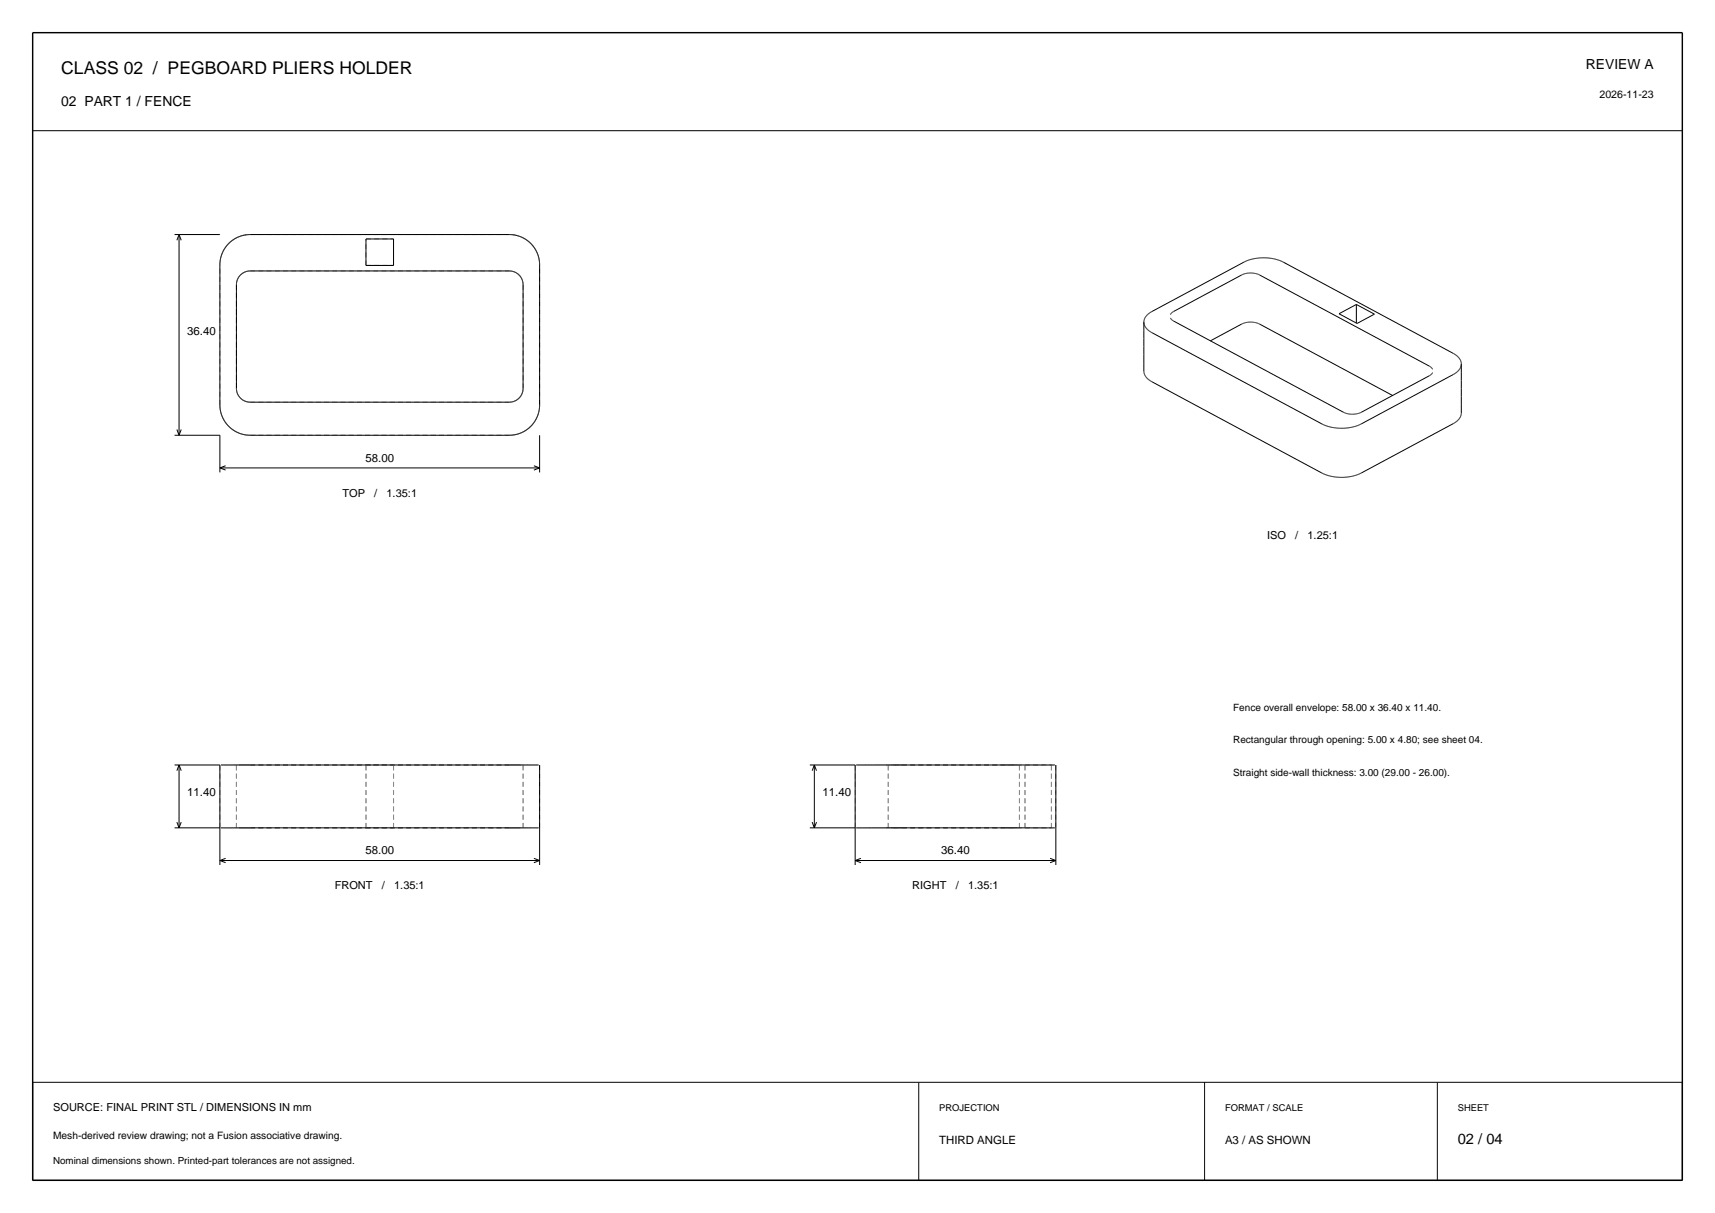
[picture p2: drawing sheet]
<svg xmlns="http://www.w3.org/2000/svg" width="420mm" height="297mm" viewBox="0 0 420 297" stroke-linecap="round" stroke-linejoin="round" font-family="sans-serif">
<path d="M8 8h404v281h-404z" fill="none" stroke="#000" stroke-width=".35"/>
<path d="M8 32h404" fill="none" stroke="#000" stroke-width=".25"/>
<g fill="none" stroke="#000" stroke-width=".24">
<path d="M42.7 57.4h11.2M43.8 57.4v49.2M43.8 57.4l.6 1.4M43.8 57.4l-.5 1.4M59.6 57.6l-2 .8-1.8 1.4-1.3 1.9-.6 2.1v35.6l.1 1.4 .5 1.4 .7 1.2 .9 1.1 1.1 .9 1.3 .6 1.4 .4 1.4 .2h63.6l2.2-.4 2.1-1.1 1.1-1.1 .9-1.3 .6-1.4 .3-1.6v-35.2l-.5-2.4-1.2-2-1.7-1.5-2.3-1M59.7 57.6h-.1M89.6 58.5h6.8v6.5h-6.8zM125.9 57.5l-64.6-.1-1.7 .2M125.9 57.5l.5 .1M125.9 57.5h.1M126.3 57.6h.1M58 68.8l-.1 .9v25.5l.3 1.3"/>
<path d="M58 68.7v.1M58.2 68.3l-.2 .4M58.2 68.2v.1M58.7 67.5l-.5 .7M58.7 67.5h.1M60.4 66.5l-.9 .4-.8 .6M60.5 66.4h65M60.5 66.4l-.1 .1M125.5 66.4l.1 .1M125.6 66.5l.9 .4 .8 .6M127.3 67.5h.1M127.3 67.5l.5 .7"/>
<path d="M127.8 68.2v.1M127.8 68.3l.2 .4M128 68.7v.1M128 68.8l.1 .9v25.5l-.3 1.3M280.1 78.9l.5-1.4 1.3-1.1 22.9-12.3 1.4-.5 1.6-.4h3.3l1.7 .4 1.4 .6 41.7 22.4 1.5 1.1 .5 1.4M280.1 78.9l.5 1.3 1.5 1.2 41.7 22.4 1.4 .6 1.7 .3h3.4l2.9-.8 22.9-12.3 1.3-1.2 .5-1.3M280.1 78.9v12.1l.3 1 .8 .9 42.5 22.9 1.4 .6 2 .4 2 .1 2-.3 1.8-.5 23-12.4 1.5-1.2M286.6 77.8v.1M286.6 77h.1M286.6 77.9h.1M286.7 77h-.1M286.7 77.9h.1"/>
<path d="M286.7 76.9v.1M286.7 77.9v.1M286.7 78h.1M286.7 76.9h.1M286.7 78l.1 .1M286.7 76.8v.1M286.8 76.8h-.1M286.8 78.1h.1M286.8 76.8h.1M286.8 78.1l.1 .1M286.8 76.7v.1M286.8 76.7h.1"/>
<path d="M286.9 76.7h-.1M286.9 78.2v.1M286.9 76.6v.1M286.9 78.3h.1M286.9 76.6h.1M287 76.6h-.1M287 78.3l.1 .1M287 76.6h.1M287 76.5v.1M287.1 78.4h.1M287.2 78.4v.1M287.2 76.4l-.2 .1"/>
<path d="M287.2 78.5h.1M287.2 76.4h.1M287.3 76.3l-.1 .1M287.3 78.5v.1M287.3 76.3h.1M287.3 78.6h.1M287.4 76.3h-.1M287.4 78.6h.1M287.4 76.3h.1M287.4 78.6l41.8 22.4M304.1 67.3l-16.7 9M304.1 79.3l-7.7 4.2"/>
<path d="M304.2 67.3h-.1M304.2 79.3h-.1M304.3 67.2l-.1 .1M304.3 67.2h.1M304.4 67.2h-.1M304.4 67.2h.1M304.8 67.1l-.4 .1M304.8 67v.1M305.1 67h-.3M305.1 67h.1M305.4 66.9l-.3 .1M305.4 66.9h.1"/>
<path d="M306.2 66.8l-.8 .1M306.2 78.9l-2 .4M306.3 66.8l.8 .1M306.3 66.8h-.1M306.3 78.9h.4M306.3 78.9h-.1M306.7 78.9h.1M306.8 78.9h.3M307.1 66.9h.1M307.1 78.9h.1M307.2 66.9l.2 .1M307.2 78.9l.5 .1"/>
<path d="M307.4 67h.1M307.5 67h.2M307.7 67h.1M307.7 79v.1M307.7 67l.2 .1M307.7 79.1h.2M307.9 67.1h.1M307.9 79.1h.1M307.9 67.1h.2M307.9 79.1l.2 .1M308.1 67.1v.1M308.1 79.2h.1"/>
<path d="M308.1 67.2h.1M308.1 79.2l.3 .1M308.2 67.2h.1M308.3 67.2l.1 .1M308.4 67.3h.1M308.4 79.3h.1M308.4 67.3l41.7 22.4M308.4 79.3l32.7 17.6M327.9 76.8l4.3-2.3 4.4 2.4-4.3 2.3zM332.2 74.5v4.6M58.2 96.5v.1M58.2 96.6l.2 .2"/>
<path d="M58.4 96.8v.1M58.4 96.9l.3 .4M58.7 97.3h.1M58.7 97.3l.4 .3M59.1 97.6v.1M59.1 97.7l.4 .3M59.5 98h.1M59.5 98l.9 .4 .9 .1h63.4l.9-.1 .9-.4M126.5 98h.1M126.9 97.7l-.4 .3M126.9 97.6v.1M127.3 97.3l-.4 .3"/>
<path d="M127.3 97.3h.1M127.6 96.9l-.3 .4M127.6 96.8v.1M127.8 96.6l-.2 .2M127.8 96.5v.1M350.1 92l-16.9 9M350.1 92h.1M350.1 89.7h.1M350.2 89.7l.1 .1M350.3 91.8l-.2 .2M350.3 89.8h.1M350.3 91.8h.1"/>
<path d="M350.3 89.8l.1 .1M350.4 91.8h-.1M350.4 89.9h.1M350.4 91.8h.1M350.4 91.7v.1M350.5 91.7h-.1M350.5 89.9l.1 .1M350.6 91.6l-.1 .1M350.6 90v.1M350.6 91.6h.1M350.6 90.1l.1 .1M350.6 91.5v.1"/>
<path d="M350.7 91.5h-.1M350.7 90.2h.1M350.7 91.5h.1M350.7 91.4v.1M350.8 91.4h-.1M350.8 90.2v.1M350.8 90.3h.1M350.8 91.3v.1M350.8 90.3v.1M350.8 91.3h.1M350.8 90.4h.1M350.8 91.2v.1"/>
<path d="M357.9 89.1v12.1l-.4 1.2M42.7 106.6h11.2v9.1M43.3 105.2l.5 1.4M44.4 105.2l-.6 1.4M53.9 114.6h78.2M53.9 114.6l1.3 .5M55.2 114l-1.3 .6M130.8 114l1.3 .6M132.1 106.6v9.1M132.1 114.6l-1.3 .5M329.2 101h.1M329.2 101l1.1 .3"/>
<path d="M330.3 101.3v.1M330.3 101.4h.4M330.7 101.4h.1M330.8 101.4h.4M331.3 101.4h-.1M331.7 101.4h-.4M331.7 101.4h.1M332.1 101.4h-.4M332.1 101.3v.1M332.4 101.3h-.3M332.5 101.3h-.1M332.7 101.2l-.2 .1"/>
<path d="M332.7 101.2h.1M332.9 101.2h-.2M332.9 101.2h.1M333 101.1l-.1 .1M333.1 101.1h-.1M333.2 101l-.1 .1M333.2 101h.1M357.5 102.4l-.1 .1M42.7 187.3h11.2v24.5M43.8 187.3v15.4M43.8 187.3l.6 1.4M43.8 187.3l-.5 1.4"/>
<path d="M54.1 187.3h77.8M132.1 187.3v24.5M198.3 187.3h11.1v24.5M199.4 187.3v15.4M199.4 187.3l.6 1.4M199.4 187.3l-.5 1.4M209.7 187.3h48.6M258.6 187.3v24.5M42.7 202.7h11.2M43.3 201.3l.5 1.4M44.4 201.3l-.6 1.4M53.9 210.7h78.2"/>
<path d="M53.9 210.7l1.3 .5M54.1 202.7h77.8M55.2 210.2l-1.3 .5M130.8 210.2l1.3 .5M132.1 210.7l-1.3 .5M198.3 202.7h11.1M198.9 201.3l.5 1.4M200 201.3l-.6 1.4M209.4 210.7h49.2M209.4 210.7l1.4 .5M209.7 202.7h48.6M210.8 210.2l-1.4 .5"/>
<path d="M257.2 210.2l1.4 .5M258.6 210.7l-1.4 .5M8 265h404v24h-404zM225 265v24M295 265v24M352 265v24"/>
</g>
<g fill="none" stroke="#8c8c8c" stroke-width=".24" stroke-dasharray="1.2 .8" stroke-linecap="butt">
<path d="M55.7 60l.1-.1M55.8 59.9v-.1M55.8 59.8l.1-.1M55.9 59.7l.1-.1M56 59.6l.1-.1M56.1 59.5l.1-.1M56.2 59.4l.1-.1M56.3 59.3h.1M56.4 59.3l.1-.1M56.5 59.2l.1-.1M56.6 59.1l.1-.1M56.7 59l.1-.1"/>
<path d="M56.8 58.9l.1-.1M56.9 58.8h.1M57 58.8l.1-.1M57.1 58.7l.1-.1M57.2 58.6h.1M57.3 58.6l.2-.1M57.5 58.5l.1-.1M57.6 58.4h.1M57.7 58.4l.1-.1M57.8 58.3l.1-.1M57.9 58.2h.1M58 58.2l.1-.1"/>
<path d="M58.1 58.1h.2M58.3 58.1l.1-.1M58.4 58h.1M58.5 58l.1-.1M58.6 57.9h.1M58.7 57.9l.2-.1M58.9 57.8h.1M59 57.8h.1M59.1 57.8l.1-.1M59.2 57.7h.2M59.4 57.7h.1M59.7 57.6h.2"/>
<path d="M59.9 57.6l.1-.1M60.2 57.5h.2M60.4 57.5h.1M60.5 57.5h.1M60.6 57.5l.2-.1M60.8 57.4h.1M60.9 57.4h.1M61 57.4h.1M61.1 57.4h.2M61.3 57.4h63.4M89.6 58.5h6.8M124.7 57.4h.2"/>
<path d="M124.9 57.4h.1M125 57.4h.1M125.1 57.4h.1M125.2 57.4l.2 .1M125.4 57.5h.1M125.5 57.5h.1M125.6 57.5h.2M126 57.5l.1 .1M126.1 57.6h.2M126.5 57.7h.1M126.6 57.7h.2M126.8 57.7l.1 .1"/>
<path d="M126.9 57.8h.1M127 57.8h.1M127.1 57.8l.2 .1M127.3 57.9h.1M127.4 57.9l.1 .1M127.5 58h.1M127.6 58l.1 .1M127.7 58.1h.2M127.9 58.1l.1 .1M128 58.2h.1M128.1 58.2l.1 .1M128.2 58.3l.1 .1"/>
<path d="M128.3 58.4h.1M128.4 58.4l.1 .1M128.5 58.5l.2 .1M128.7 58.6h.1M128.8 58.6l.1 .1M128.9 58.7l.1 .1M129 58.8h.1M129.1 58.8l.1 .1M129.2 58.9l.1 .1M129.3 59l.1 .1M129.4 59.1l.1 .1M129.5 59.2l.1 .1"/>
<path d="M129.6 59.3h.1M129.7 59.3l.1 .1M129.8 59.4l.1 .1M129.9 59.5l.1 .1M130 59.6l.1 .1M130.1 59.7l.1 .1M130.2 59.8v.1M130.2 59.9l.1 .1M130.3 60l.1 .1M53.9 64.9v-.2M53.9 64.7v-.1M53.9 64.6v-.1"/>
<path d="M53.9 64.5v-.2M53.9 64.3v-.1M53.9 64.2v-.1M53.9 64.1v-.1M53.9 64v-.2M53.9 63.8v-.1M53.9 63.7l.1-.1M54 63.6v-.2M54 63.4v-.1M54 63.3v-.1M54 63.2l.1-.1M54.1 63.1v-.2"/>
<path d="M54.1 62.9v-.1M54.1 62.8l.1-.1M54.2 62.7v-.1M54.2 62.6l.1-.2M54.3 62.4v-.1M54.3 62.3v-.1M54.3 62.2l.1-.1M54.4 62.1v-.1M54.4 62l.1-.2M54.5 61.8v-.1M54.5 61.7l.1-.1M54.6 61.6l.1-.1"/>
<path d="M54.7 61.5v-.1M54.7 61.4l.1-.1M54.8 61.3v-.2M54.8 61.1l.1-.1M54.9 61l.1-.1M55 60.9v-.1M55 60.8l.1-.1M55.1 60.7l.1-.1M55.2 60.6l.1-.1M55.3 60.5v-.1M55.3 60.4l.1-.1M55.4 60.3l.1-.1"/>
<path d="M55.5 60.2l.1-.1M55.6 60.1l.1-.1M57.9 69.7v-.1M57.9 69.6v-.1M57.9 69.5v-.1M57.9 69.4v-.1M57.9 69.3v-.1M57.9 69.2l.1-.1M58 69.1v-.1M58 69v-.1M58 68.9v-.1M58 68.8v-.1"/>
<path d="M58 68.7h.1M58.1 68.7v-.1M58.1 68.6v-.1M58.1 68.5l.1-.1M58.2 68.4v-.1M58.2 68.3v-.1M58.2 68.2h.1M58.3 68.2v-.1M58.3 68.1l.1-.1M58.4 68v-.1M58.4 67.9l.1-.1M58.5 67.8v-.1"/>
<path d="M58.5 67.7h.1M58.6 67.7v-.1M58.6 67.6h.1M58.7 67.6v-.1M58.7 67.5h.1M58.8 67.5v-.1M58.8 67.4l.1-.1M58.9 67.3l.1-.1M59 67.2h.1M59.1 67.2v-.1M59.1 67.1h.1M59.2 67.1v-.1"/>
<path d="M59.2 67h.1M59.3 67l.1-.1M59.4 66.9h.1M59.5 66.9v-.1M59.5 66.8h.1M59.6 66.8l.1-.1M59.7 66.7h.1M59.8 66.7l.1-.1M59.9 66.6h.1M60 66.6h.1M60.1 66.6v-.1M60.1 66.5h.1"/>
<path d="M60.2 66.5h.1M60.3 66.5h.1M60.4 66.5l.1-.1M60.5 66.4h.1M60.6 66.4h.1M60.7 66.4h.1M60.8 66.4h.1M60.9 66.4h.1M61 66.4v-.1M61 66.3h.1M61.1 66.3h.1M61.2 66.3h.1"/>
<path d="M61.3 66.3h63.4M89.6 65h6.8M89.6 65v-6.5M96.4 65v-6.5M124.7 66.3h.1M124.8 66.3h.1M124.9 66.3h.1M125 66.3v.1M125 66.4h.1M125.1 66.4h.1M125.2 66.4h.1M125.3 66.4h.1"/>
<path d="M125.4 66.4h.1M125.5 66.4l.1 .1M125.6 66.5h.1M125.7 66.5h.1M125.8 66.5h.1M125.9 66.5v.1M125.9 66.6h.1M126 66.6h.1M126.1 66.6l.1 .1M126.2 66.7h.1M126.3 66.7l.1 .1M126.4 66.8h.1"/>
<path d="M126.5 66.8v.1M126.5 66.9h.1M126.6 66.9l.1 .1M126.7 67h.1M126.8 67v.1M126.8 67.1h.1M126.9 67.1v.1M126.9 67.2h.1M127 67.2l.1 .1M127.1 67.3l.1 .1M127.2 67.4v.1M127.2 67.5h.1"/>
<path d="M127.3 67.5v.1M127.3 67.6h.1M127.4 67.6v.1M127.4 67.7h.1M127.5 67.7v.1M127.5 67.8l.1 .1M127.6 67.9v.1M127.6 68l.1 .1M127.7 68.1v.1M127.7 68.2h.1M127.8 68.2v.1M127.8 68.3v.1"/>
<path d="M127.8 68.4l.1 .1M127.9 68.5v.1M127.9 68.6v.1M127.9 68.7h.1M128 68.7v.1M128 68.8v.1M128 68.9v.1M128 69v.1M128 69.1l.1 .1M128.1 69.2v.1M128.1 69.3v.1M128.1 69.4v.1"/>
<path d="M128.1 69.5v.1M128.1 69.6v.1M130.4 60.1l.1 .1M130.5 60.2l.1 .1M130.6 60.3l.1 .1M130.7 60.4v.1M130.7 60.5l.1 .1M130.8 60.6l.1 .1M130.9 60.7l.1 .1M131 60.8v.1M131 60.9l.1 .1M131.1 61l.1 .1"/>
<path d="M131.2 61.1v.2M131.2 61.3l.1 .1M131.3 61.4v.1M131.3 61.5l.1 .1M131.4 61.6l.1 .1M131.5 61.7v.1M131.5 61.8l.1 .2M131.6 62v.1M131.6 62.1l.1 .1M131.7 62.2v.1M131.7 62.3v.1M131.7 62.4l.1 .2"/>
<path d="M131.8 62.6v.1M131.8 62.7l.1 .1M131.9 62.8v.1M131.9 62.9v.2M131.9 63.1l.1 .1M132 63.2v.1M132 63.3v.1M132 63.4v.2M132 63.6l.1 .1M132.1 63.7v.1M132.1 63.8v.2M132.1 64v.1"/>
<path d="M132.1 64.1v.1M132.1 64.2v.1M132.1 64.3v.2M132.1 64.5v.1M132.1 64.6v.1M132.1 64.7v.2M53.9 99.1v-34.2M53.9 99.1v.2M53.9 99.3v.1M53.9 99.4v.1M53.9 99.5v.2M53.9 99.7v.1"/>
<path d="M53.9 99.8v.1M53.9 99.9v.1M57.9 95.1v.1M57.9 95.1v-25.4M57.9 95.2v.1M57.9 95.3v.1M57.9 95.4v.1M57.9 95.5v.1M57.9 95.6l.1 .1M58 95.7v.1M58 95.8v.1M58 95.9v.1"/>
<path d="M58 96v.1M58 96.1h.1M58.1 96.1v.1M58.1 96.2v.1M58.1 96.3v.1M58.1 96.4h.1M58.2 96.4v.1M58.2 96.5v.1M58.2 96.6h.1M58.3 96.6v.1M58.3 96.7l.1 .1M58.4 96.8v.1"/>
<path d="M58.4 96.9l.1 .1M58.5 97v.1M58.5 97.1h.1M58.6 97.1v.1M58.6 97.2h.1M58.7 97.2v.1M58.7 97.3l.1 .1M58.8 97.4l.1 .1M58.9 97.5l.1 .1M59 97.6h.1M59.1 97.6v.1M59.1 97.7h.1"/>
<path d="M59.2 97.7v.1M59.2 97.8h.1M59.3 97.8v.1M59.3 97.9h.1M59.4 97.9l.1 .1M59.5 98h.1M59.6 98l.1 .1M59.7 98.1h.1M59.8 98.1v.1M59.8 98.2h.1M59.9 98.2h.1M60 98.2h.1"/>
<path d="M60.1 98.2v.1M60.1 98.3h.1M60.2 98.3h.1M60.3 98.3l.1 .1M60.4 98.4h.1M60.5 98.4h.1M60.6 98.4h.1M60.7 98.4h.1M60.8 98.4h.1M60.9 98.4v.1M60.9 98.5h.1M61 98.5h.1"/>
<path d="M61.1 98.5h.1M61.2 98.5h.1M61.3 98.5h63.4M124.7 98.5h.1M124.8 98.5h.1M124.9 98.5h.1M125 98.5h.1M125.1 98.5v-.1M125.1 98.4h.1M125.2 98.4h.1M125.3 98.4h.1M125.4 98.4h.1"/>
<path d="M125.5 98.4h.1M125.6 98.4l.1-.1M125.7 98.3h.1M125.8 98.3h.1M125.9 98.3v-.1M125.9 98.2h.1M126 98.2h.1M126.1 98.2h.1M126.2 98.2v-.1M126.2 98.1h.1M126.3 98.1l.1-.1M126.4 98h.1"/>
<path d="M126.5 98l.1-.1M126.6 97.9h.1M126.7 97.9v-.1M126.7 97.8h.1M126.8 97.8v-.1M126.8 97.7h.1M126.9 97.7v-.1M126.9 97.6h.1M127 97.6l.1-.1M127.1 97.5l.1-.1M127.2 97.4l.1-.1M127.3 97.3v-.1"/>
<path d="M127.3 97.2h.1M127.4 97.2v-.1M127.4 97.1h.1M127.5 97.1v-.1M127.5 97l.1-.1M127.6 96.9v-.1M127.6 96.8l.1-.1M127.7 96.7v-.1M127.7 96.6h.1M127.8 96.6v-.1M127.8 96.5v-.1M127.8 96.4h.1"/>
<path d="M127.9 96.4v-.1M127.9 96.3v-.1M127.9 96.2v-.1M127.9 96.1h.1M128 96.1v-.1M128 96v-.1M128 95.9v-.1M128 95.8v-.1M128 95.7l.1-.1M128.1 95.6v-.1M128.1 95.5v-.1M128.1 95.4v-.1"/>
<path d="M128.1 95.3v-.1M128.1 95.2v-.1M128.1 95.1v-25.4M132.1 99.9v-.1M132.1 99.8v-.1M132.1 99.7v-.2M132.1 99.5v-.1M132.1 99.4v-.1M132.1 99.3v-.2M132.1 99.1v-34.2M53.9 100v.2M53.9 100.2v.1"/>
<path d="M53.9 100.3l.1 .1M54 100.4v.2M54 100.6v.1M54 100.7v.1M54 100.8l.1 .1M54.1 100.9v.2M54.1 101.1v.1M54.1 101.2l.1 .1M54.2 101.3v.1M54.2 101.4l.1 .2M54.3 101.6v.1M54.3 101.7v.1"/>
<path d="M54.3 101.8l.1 .1M54.4 101.9v.1M54.4 102l.1 .2M54.5 102.2v.1M54.5 102.3l.1 .1M54.6 102.4l.1 .1M54.7 102.5v.1M54.7 102.6l.1 .1M54.8 102.7v.2M54.8 102.9l.1 .1M54.9 103l.1 .1M55 103.1v.1"/>
<path d="M55 103.2l.1 .1M55.1 103.3l.1 .1M55.2 103.4l.1 .1M55.3 103.5v.1M55.3 103.6l.1 .1M55.4 103.7l.1 .1M55.5 103.8l.1 .1M55.6 103.9l.1 .1M55.7 104l.1 .1M55.8 104.1v.1M55.8 104.2l.1 .1M55.9 104.3l.1 .1"/>
<path d="M56 104.4l.1 .1M56.1 104.5l.1 .1M56.2 104.6l.1 .1M56.3 104.7h.1M56.4 104.7l.1 .1M56.5 104.8l.1 .1M56.6 104.9l.1 .1M56.7 105l.1 .1M56.8 105.1l.1 .1M56.9 105.2h.1M57 105.2l.1 .1M57.1 105.3l.1 .1"/>
<path d="M57.2 105.4h.1M57.3 105.4l.2 .1M57.5 105.5l.1 .1M57.6 105.6h.1M57.7 105.6l.1 .1M57.8 105.7l.1 .1M57.9 105.8h.1M58 105.8l.1 .1M58.1 105.9h.2M58.3 105.9l.1 .1M58.4 106h.1M58.5 106l.1 .1"/>
<path d="M58.6 106.1h.1M58.7 106.1l.2 .1M58.9 106.2h.1M59 106.2h.1M59.1 106.2l.1 .1M59.2 106.3h.2M59.4 106.3h.1M59.5 106.3l.1 .1M59.6 106.4h.1M59.7 106.4h.2M59.9 106.4l.1 .1M60 106.5h.1"/>
<path d="M60.1 106.5h.1M60.2 106.5h.2M60.4 106.5h.1M60.5 106.5h.1M60.6 106.5l.2 .1M60.8 106.6h.1M60.9 106.6h.1M61 106.6h.1M61.1 106.6h.2M61.3 106.6h63.4M124.7 106.6h.2M124.9 106.6h.1"/>
<path d="M125 106.6h.1M125.1 106.6h.1M125.2 106.6l.2-.1M125.4 106.5h.1M125.5 106.5h.1M125.6 106.5h.2M125.8 106.5h.1M125.9 106.5h.1M126 106.5l.1-.1M126.1 106.4h.2M126.3 106.4h.1M126.4 106.4l.1-.1"/>
<path d="M126.5 106.3h.1M126.6 106.3h.2M126.8 106.3l.1-.1M126.9 106.2h.1M127 106.2h.1M127.1 106.2l.2-.1M127.3 106.1h.1M127.4 106.1l.1-.1M127.5 106h.1M127.6 106l.1-.1M127.7 105.9h.2M127.9 105.9l.1-.1"/>
<path d="M128 105.8h.1M128.1 105.8l.1-.1M128.2 105.7l.1-.1M128.3 105.6h.1M128.4 105.6l.1-.1M128.5 105.5l.2-.1M128.7 105.4h.1M128.8 105.4l.1-.1M128.9 105.3l.1-.1M129 105.2h.1M129.1 105.2l.1-.1M129.2 105.1l.1-.1"/>
<path d="M129.3 105l.1-.1M129.4 104.9l.1-.1M129.5 104.8l.1-.1M129.6 104.7h.1M129.7 104.7l.1-.1M129.8 104.6l.1-.1M129.9 104.5l.1-.1M130 104.4l.1-.1M130.1 104.3l.1-.1M130.2 104.2v-.1M130.2 104.1l.1-.1M130.3 104l.1-.1"/>
<path d="M130.4 103.9l.1-.1M130.5 103.8l.1-.1M130.6 103.7l.1-.1M130.7 103.6v-.1M130.7 103.5l.1-.1M130.8 103.4l.1-.1M130.9 103.3l.1-.1M131 103.2v-.1M131 103.1l.1-.1M131.1 103l.1-.1M131.2 102.9v-.2M131.2 102.7l.1-.1"/>
<path d="M131.3 102.6v-.1M131.3 102.5l.1-.1M131.4 102.4l.1-.1M131.5 102.3v-.1M131.5 102.2l.1-.2M131.6 102v-.1M131.6 101.9l.1-.1M131.7 101.8v-.1M131.7 101.7v-.1M131.7 101.6l.1-.2M131.8 101.4v-.1M131.8 101.3l.1-.1"/>
<path d="M131.9 101.2v-.1M131.9 101.1v-.2M131.9 100.9l.1-.1M132 100.8v-.1M132 100.7v-.1M132 100.6v-.2M132 100.4l.1-.1M132.1 100.3v-.1M132.1 100.2v-.2M132.1 100v-.1M54.1 187.3h.1M54.2 187.3h.1"/>
<path d="M54.3 187.3h.1M54.4 187.3h.1M54.5 187.3h.1M54.6 187.3h.1M54.7 187.3h.1M54.8 187.3h.1M54.9 187.3h.1M55 187.3h.1M55.1 187.3h.1M55.2 187.3h.1M55.3 187.3h.1M55.4 187.3h.1"/>
<path d="M55.5 187.3h.1M55.6 187.3h.1M55.7 187.3h.1M55.8 187.3h.1M55.9 187.3h.1M56 187.3h.1M56.1 187.3h.1M56.2 187.3h.1M56.3 187.3h.1M56.4 187.3h.1M56.5 187.3h.1M56.6 187.3h.1"/>
<path d="M56.7 187.3h.1M56.8 187.3h.1M56.9 187.3h.1M57 187.3h.1M57.1 187.3h.1M57.2 187.3h.1M57.3 187.3h.2M57.5 187.3h.1M57.6 187.3h.1M57.7 187.3h.1M57.8 187.3h.1M57.9 187.3h.1"/>
<path d="M58 187.3h.1M58.1 187.3h.2M58.3 187.3h.1M58.4 187.3h.1M58.5 187.3h.1M58.6 187.3h.1M58.7 187.3h.1M58.7 187.3h.2M58.8 187.3h.1M58.9 187.3h.1M59 187.3h.1M59.1 187.3h.1"/>
<path d="M59.2 187.3h.2M59.2 187.3h.1M59.3 187.3h.1M59.4 187.3h.1M59.5 187.3h.1M59.6 187.3h.1M59.7 187.3h.2M59.7 187.3h.1M59.8 187.3h.1M59.9 187.3h.1M60 187.3h.1M60.1 187.3h.1"/>
<path d="M60.2 187.3h.1M60.2 187.3h.2M60.3 187.3h.1M60.4 187.3h.1M60.5 187.3h.1M60.6 187.3h.2M60.6 187.3h.1M60.7 187.3h.1M60.8 187.3h.1M60.9 187.3h.1M61 187.3h.1M61.1 187.3h.1"/>
<path d="M61.1 187.3h.2M61.2 187.3h.1M61.3 187.3h63.4M89.6 187.3h6.8M124.7 187.3h.1M124.7 187.3h.2M124.8 187.3h.1M124.9 187.3h.1M125 187.3h.1M125.1 187.3h.1M125.2 187.3h.1M125.2 187.3h.2"/>
<path d="M125.3 187.3h.1M125.4 187.3h.1M125.5 187.3h.1M125.6 187.3h.1M125.6 187.3h.2M125.7 187.3h.1M125.8 187.3h.1M125.9 187.3h.1M126 187.3h.1M126.1 187.3h.1M126.1 187.3h.2M126.2 187.3h.1"/>
<path d="M126.3 187.3h.1M126.4 187.3h.1M126.5 187.3h.1M126.6 187.3h.1M126.6 187.3h.2M126.7 187.3h.1M126.8 187.3h.1M126.9 187.3h.1M127 187.3h.1M127.1 187.3h.1M127.1 187.3h.2M127.2 187.3h.1"/>
<path d="M127.3 187.3h.1M127.4 187.3h.1M127.5 187.3h.1M127.6 187.3h.1M127.7 187.3h.2M127.9 187.3h.1M128 187.3h.1M128.1 187.3h.1M128.2 187.3h.1M128.3 187.3h.1M128.4 187.3h.1M128.5 187.3h.2"/>
<path d="M128.7 187.3h.1M128.8 187.3h.1M128.9 187.3h.1M129 187.3h.1M129.1 187.3h.1M129.2 187.3h.1M129.3 187.3h.1M129.4 187.3h.1M129.5 187.3h.1M129.6 187.3h.1M129.7 187.3h.1M129.8 187.3h.1"/>
<path d="M129.9 187.3h.1M130 187.3h.1M130.1 187.3h.1M130.2 187.3h.1M130.3 187.3h.1M130.4 187.3h.1M130.5 187.3h.1M130.6 187.3h.1M130.7 187.3h.1M130.8 187.3h.1M130.9 187.3h.1M131 187.3h.1"/>
<path d="M131.1 187.3h.1M131.2 187.3h.1M131.3 187.3h.1M131.4 187.3h.1M131.5 187.3h.1M131.6 187.3h.1M131.7 187.3h.1M131.8 187.3h.1M209.8 187.3h-.1M209.9 187.3h-.1M210 187.3h-.1M210.1 187.3h-.1"/>
<path d="M210.2 187.3h-.1M210.3 187.3h-.1M210.4 187.3h-.1M210.5 187.3h-.1M210.6 187.3h-.1M210.7 187.3h-.1M210.8 187.3h-.1M210.9 187.3h-.1M211 187.3h-.1M211.1 187.3h-.1M211.2 187.3h-.1M211.3 187.3h-.1"/>
<path d="M211.4 187.3h-.1M211.5 187.3h-.1M211.6 187.3h-.1M211.7 187.3h-.1M211.8 187.3h-.1M211.9 187.3h-.1M212 187.3h-.1M212.1 187.3h-.1M212.2 187.3h-.1M212.3 187.3h-.1M212.4 187.3h-.1M212.5 187.3h-.1"/>
<path d="M212.6 187.3h-.1M212.7 187.3h-.1M212.8 187.3h-.1M212.9 187.3h-.1M213 187.3h-.1M213.1 187.3h-.1M213.3 187.3h-.2M213.4 187.3h-.1M213.5 187.3h-.1M213.6 187.3h-.1M213.7 187.3h-.1M213.8 187.3h-.1"/>
<path d="M214 187.3h-.2M214.1 187.3h-.1M214.2 187.3h-.1M214.3 187.3h-.1M214.4 187.3h-.1M214.6 187.3h-.2M214.7 187.3h-.1M214.8 187.3h-.1M214.9 187.3h-.1M215.1 187.3h-.2M215.2 187.3h-.1M215.3 187.3h-.1"/>
<path d="M215.4 187.3h-.1M215.6 187.3h-.2M215.7 187.3h-.1M215.8 187.3h-.1M216 187.3h-.2M216.1 187.3h-.1M216.2 187.3h-.1M216.3 187.3h-.1M216.5 187.3h-.2M216.6 187.3h-.1M216.7 187.3h-.1M216.9 187.3h34.2"/>
<path d="M216.9 187.3h-.2M218.1 187.3h.1M218.2 187.3h-.1M218.2 187.3h.1M218.3 187.3h-.1M218.3 187.3h.1M218.4 187.3h-.1M218.4 187.3h.1M218.5 187.3h-.1M218.5 187.3h.1M218.6 187.3h-.1M218.6 187.3h.1"/>
<path d="M218.7 187.3h-.1M218.7 187.3h.1M218.8 187.3h-.1M218.8 187.3h.1M218.9 187.3h-.1M218.9 187.3h.1M219 187.3h-.1M219 187.3h.1M219.1 187.3h-.1M219.1 187.3h.1M219.2 187.3h-.1M219.2 187.3h.1"/>
<path d="M219.3 187.3h-.1M219.3 187.3h.1M219.4 187.3h-.1M219.4 187.3h.1M219.5 187.3h-.1M219.5 187.3h.1M219.6 187.3h-.1M219.6 187.3h.1M219.7 187.3h-.1M219.7 187.3h.1M219.8 187.3h-.1M219.8 187.3h.1"/>
<path d="M219.9 187.3h-.1M219.9 187.3h.1M220 187.3h-.1M220 187.3h.1M220.1 187.3h-.1M220.1 187.3h.1M220.2 187.3h-.1M220.2 187.3h.1M220.3 187.3h-.1M220.3 187.3h.1M220.4 187.3h-.1M220.4 187.3h.1"/>
<path d="M220.5 187.3h-.1M220.5 187.3h.1M220.6 187.3h-.1M220.6 187.3h.1M220.7 187.3h-.1M220.7 187.3h.1M220.8 187.3h-.1M220.8 187.3h.1M220.9 187.3h25.4M220.9 187.3h-.1M246.3 187.3h.1M246.4 187.3h.1"/>
<path d="M246.4 187.3h-.1M246.5 187.3h-.1M246.5 187.3h.1M246.6 187.3h-.1M246.6 187.3h.1M246.7 187.3h.1M246.7 187.3h-.1M246.8 187.3h-.1M246.8 187.3h.1M246.9 187.3h-.1M246.9 187.3h.1M247 187.3h-.1"/>
<path d="M247 187.3h.1M247.1 187.3h.1M247.1 187.3h-.1M247.2 187.3h-.1M247.2 187.3h.1M247.3 187.3h-.1M247.3 187.3h.1M247.4 187.3h-.1M247.4 187.3h.1M247.5 187.3h-.1M247.5 187.3h.1M247.6 187.3h.1"/>
<path d="M247.6 187.3h-.1M247.7 187.3h-.1M247.7 187.3h.1M247.8 187.3h-.1M247.8 187.3h.1M247.9 187.3h-.1M247.9 187.3h.1M248 187.3h-.1M248 187.3h.1M248.1 187.3h-.1M248.1 187.3h.1M248.2 187.3h-.1"/>
<path d="M248.2 187.3h.1M248.3 187.3h-.1M248.3 187.3h.1M248.4 187.3h-.1M248.4 187.3h.1M248.5 187.3h-.1M248.5 187.3h.1M248.6 187.3h-.1M248.6 187.3h.1M248.7 187.3h-.1M248.7 187.3h.1M248.8 187.3h-.1"/>
<path d="M248.8 187.3h.1M248.9 187.3h-.1M248.9 187.3h.1M249 187.3h-.1M251 187.3h6.5M251.1 187.3h.2M251.3 187.3h.1M251.4 187.3h.1M251.5 187.3h.2M251.7 187.3h.1M251.8 187.3h.1M251.9 187.3h.1"/>
<path d="M252 187.3h.2M252.2 187.3h.1M252.3 187.3h.1M252.4 187.3h.2M252.6 187.3h.1M252.7 187.3h.1M252.8 187.3h.1M252.9 187.3h.2M253.1 187.3h.1M253.2 187.3h.1M253.3 187.3h.1M253.4 187.3h.2"/>
<path d="M253.6 187.3h.1M253.7 187.3h.1M253.8 187.3h.1M253.9 187.3h.1M254 187.3h.2M254.2 187.3h.1M254.3 187.3h.1M254.4 187.3h.1M254.5 187.3h.1M254.6 187.3h.1M254.7 187.3h.2M254.9 187.3h.1"/>
<path d="M255 187.3h.1M255.1 187.3h.1M255.2 187.3h.1M255.3 187.3h.1M255.4 187.3h.1M255.5 187.3h.1M255.6 187.3h.1M255.7 187.3h.1M255.8 187.3h.1M255.9 187.3h.1M256 187.3h.1M256.1 187.3h.1"/>
<path d="M256.2 187.3h.1M256.3 187.3h.1M256.4 187.3h.1M256.5 187.3h.1M256.6 187.3h.1M256.7 187.3h.1M256.8 187.3h.1M256.9 187.3h.1M257 187.3h.1M257.1 187.3h.1M257.2 187.3h.1M257.3 187.3h.1"/>
<path d="M257.4 187.3h.1M257.5 187.3h.1M257.6 187.3h.1M257.7 187.3h.1M257.8 187.3h.1M257.9 187.3h.1M258 187.3h.1M258.1 187.3h.1M258.2 187.3h.1M53.9 202.7v-15.4M54.1 202.7h.1M54.2 202.7h.1"/>
<path d="M54.3 202.7h.1M54.4 202.7h.1M54.5 202.7h.1M54.6 202.7h.1M54.7 202.7h.1M54.8 202.7h.1M54.9 202.7h.1M55 202.7h.1M55.1 202.7h.1M55.2 202.7h.1M55.3 202.7h.1M55.4 202.7h.1"/>
<path d="M55.5 202.7h.1M55.6 202.7h.1M55.7 202.7h.1M55.8 202.7h.1M55.9 202.7h.1M56 202.7h.1M56.1 202.7h.1M56.2 202.7h.1M56.3 202.7h.1M56.4 202.7h.1M56.5 202.7h.1M56.6 202.7h.1"/>
<path d="M56.7 202.7h.1M56.8 202.7h.1M56.9 202.7h.1M57 202.7h.1M57.1 202.7h.1M57.2 202.7h.1M57.3 202.7h.2M57.5 202.7h.1M57.6 202.7h.1M57.7 202.7h.1M57.8 202.7h.1M57.9 202.7v-15.4"/>
<path d="M57.9 202.7h.1M58 202.7h.1M58.1 202.7h.2M58.3 202.7h.1M58.4 202.7h.1M58.5 202.7h.1M58.6 202.7h.1M58.7 202.7h.1M58.7 202.7h.2M58.8 202.7h.1M58.9 202.7h.1M59 202.7h.1"/>
<path d="M59.1 202.7h.1M59.2 202.7h.2M59.2 202.7h.1M59.3 202.7h.1M59.4 202.7h.1M59.5 202.7h.1M59.6 202.7h.1M59.7 202.7h.2M59.7 202.7h.1M59.8 202.7h.1M59.9 202.7h.1M60 202.7h.1"/>
<path d="M60.1 202.7h.1M60.2 202.7h.1M60.2 202.7h.2M60.3 202.7h.1M60.4 202.7h.1M60.5 202.7h.1M60.6 202.7h.2M60.6 202.7h.1M60.7 202.7h.1M60.8 202.7h.1M60.9 202.7h.1M61 202.7h.1"/>
<path d="M61.1 202.7h.1M61.1 202.7h.2M61.2 202.7h.1M61.3 202.7h63.4M89.6 202.7v-15.4M89.6 202.7h6.8M96.4 202.7v-15.4M124.7 202.7h.2M124.7 202.7h.1M124.8 202.7h.1M124.9 202.7h.1M125 202.7h.1"/>
<path d="M125.1 202.7h.1M125.2 202.7h.1M125.2 202.7h.2M125.3 202.7h.1M125.4 202.7h.1M125.5 202.7h.1M125.6 202.7h.1M125.6 202.7h.2M125.7 202.7h.1M125.8 202.7h.1M125.9 202.7h.1M126 202.7h.1"/>
<path d="M126.1 202.7h.1M126.1 202.7h.2M126.2 202.7h.1M126.3 202.7h.1M126.4 202.7h.1M126.5 202.7h.1M126.6 202.7h.1M126.6 202.7h.2M126.7 202.7h.1M126.8 202.7h.1M126.9 202.7h.1M127 202.7h.1"/>
<path d="M127.1 202.7h.1M127.1 202.7h.2M127.2 202.7h.1M127.3 202.7h.1M127.4 202.7h.1M127.5 202.7h.1M127.6 202.7h.1M127.7 202.7h.2M127.9 202.7h.1M128 202.7h.1M128.1 202.7h.1M128.1 202.7v-15.4"/>
<path d="M128.2 202.7h.1M128.3 202.7h.1M128.4 202.7h.1M128.5 202.7h.2M128.7 202.7h.1M128.8 202.7h.1M128.9 202.7h.1M129 202.7h.1M129.1 202.7h.1M129.2 202.7h.1M129.3 202.7h.1M129.4 202.7h.1"/>
<path d="M129.5 202.7h.1M129.6 202.7h.1M129.7 202.7h.1M129.8 202.7h.1M129.9 202.7h.1M130 202.7h.1M130.1 202.7h.1M130.2 202.7h.1M130.3 202.7h.1M130.4 202.7h.1M130.5 202.7h.1M130.6 202.7h.1"/>
<path d="M130.7 202.7h.1M130.8 202.7h.1M130.9 202.7h.1M131 202.7h.1M131.1 202.7h.1M131.2 202.7h.1M131.3 202.7h.1M131.4 202.7h.1M131.5 202.7h.1M131.6 202.7h.1M131.7 202.7h.1M131.8 202.7h.1"/>
<path d="M132.1 202.7v-15.4M209.4 202.7v-15.4M209.8 202.7h-.1M209.9 202.7h-.1M210 202.7h-.1M210.1 202.7h-.1M210.2 202.7h-.1M210.3 202.7h-.1M210.4 202.7h-.1M210.5 202.7h-.1M210.6 202.7h-.1M210.7 202.7h-.1"/>
<path d="M210.8 202.7h-.1M210.9 202.7h-.1M211 202.7h-.1M211.1 202.7h-.1M211.2 202.7h-.1M211.3 202.7h-.1M211.4 202.7h-.1M211.5 202.7h-.1M211.6 202.7h-.1M211.7 202.7h-.1M211.8 202.7h-.1M211.9 202.7h-.1"/>
<path d="M212 202.7h-.1M212.1 202.7h-.1M212.2 202.7h-.1M212.3 202.7h-.1M212.4 202.7h-.1M212.5 202.7h-.1M212.6 202.7h-.1M212.7 202.7h-.1M212.8 202.7h-.1M212.9 202.7h-.1M213 202.7h-.1M213.1 202.7h-.1"/>
<path d="M213.3 202.7h-.2M213.4 202.7h-.1M213.5 202.7h-.1M213.6 202.7h-.1M213.7 202.7h-.1M213.8 202.7h-.1M214 202.7h-.2M214.1 202.7h-.1M214.2 202.7h-.1M214.3 202.7h-.1M214.4 202.7h-.1M214.6 202.7h-.2"/>
<path d="M214.7 202.7h-.1M214.8 202.7h-.1M214.9 202.7h-.1M215.1 202.7h-.2M215.2 202.7h-.1M215.3 202.7h-.1M215.4 202.7h-.1M215.6 202.7h-.2M215.7 202.7h-.1M215.8 202.7h-.1M216 202.7h-.2M216.1 202.7h-.1"/>
<path d="M216.2 202.7h-.1M216.3 202.7h-.1M216.5 202.7h-.2M216.6 202.7h-.1M216.7 202.7h-.1M216.9 202.7h34.2M216.9 202.7h-.2M217.5 202.7v-15.4M218.1 202.7h.1M218.2 202.7h-.1M218.2 202.7h.1M218.3 202.7h-.1"/>
<path d="M218.3 202.7h.1M218.4 202.7h-.1M218.4 202.7h.1M218.5 202.7h-.1M218.5 202.7h.1M218.6 202.7h-.1M218.6 202.7h.1M218.7 202.7h-.1M218.7 202.7h.1M218.8 202.7h-.1M218.8 202.7h.1M218.9 202.7h-.1"/>
<path d="M218.9 202.7h.1M219 202.7h-.1M219 202.7h.1M219.1 202.7h-.1M219.1 202.7h.1M219.2 202.7h-.1M219.2 202.7h.1M219.3 202.7h-.1M219.3 202.7h.1M219.4 202.7h-.1M219.4 202.7h.1M219.5 202.7h-.1"/>
<path d="M219.5 202.7h.1M219.6 202.7h-.1M219.6 202.7h.1M219.7 202.7h.1M219.7 202.7h-.1M219.8 202.7h-.1M219.8 202.7h.1M219.9 202.7h-.1M219.9 202.7h.1M220 202.7h-.1M220 202.7h.1M220.1 202.7h-.1"/>
<path d="M220.1 202.7h.1M220.2 202.7h.1M220.2 202.7h-.1M220.3 202.7h-.1M220.3 202.7h.1M220.4 202.7h-.1M220.4 202.7h.1M220.5 202.7h.1M220.5 202.7h-.1M220.6 202.7h-.1M220.6 202.7h.1M220.7 202.7h-.1"/>
<path d="M220.7 202.7h.1M220.8 202.7h-.1M220.8 202.7h.1M220.9 202.7h25.4M220.9 202.7h-.1M246.3 202.7h.1M246.4 202.7h-.1M246.4 202.7h.1M246.5 202.7h-.1M246.5 202.7h.1M246.6 202.7h-.1M246.6 202.7h.1"/>
<path d="M246.7 202.7h-.1M246.7 202.7h.1M246.8 202.7h-.1M246.8 202.7h.1M246.9 202.7h-.1M246.9 202.7h.1M247 202.7h-.1M247 202.7h.1M247.1 202.7h-.1M247.1 202.7h.1M247.2 202.7h-.1M247.2 202.7h.1"/>
<path d="M247.3 202.7h-.1M247.3 202.7h.1M247.4 202.7h-.1M247.4 202.7h.1M247.5 202.7h-.1M247.5 202.7h.1M247.6 202.7h-.1M247.6 202.7h.1M247.7 202.7h-.1M247.7 202.7h.1M247.8 202.7h-.1M247.8 202.7h.1"/>
<path d="M247.9 202.7h-.1M247.9 202.7h.1M248 202.7h-.1M248 202.7h.1M248.1 202.7h-.1M248.1 202.7h.1M248.2 202.7h-.1M248.2 202.7h.1M248.3 202.7h-.1M248.3 202.7h.1M248.4 202.7h-.1M248.4 202.7h.1"/>
<path d="M248.5 202.7h-.1M248.5 202.7h.1M248.6 202.7h-.1M248.6 202.7h.1M248.7 202.7h-.1M248.7 202.7h.1M248.8 202.7h-.1M248.8 202.7h.1M248.9 202.7h-.1M248.9 202.7h.1M249 202.7h-.1M249.7 202.7v-15.4"/>
<path d="M251 202.7h6.5M251 202.7v-15.4M251.1 202.7h.2M251.3 202.7h.1M251.4 202.7h.1M251.5 202.7h.2M251.7 202.7h.1M251.8 202.7h.1M251.9 202.7h.1M252 202.7h.2M252.2 202.7h.1M252.3 202.7h.1"/>
<path d="M252.4 202.7h.2M252.6 202.7h.1M252.7 202.7h.1M252.8 202.7h.1M252.9 202.7h.2M253.1 202.7h.1M253.2 202.7h.1M253.3 202.7h.1M253.4 202.7h.2M253.6 202.7h.1M253.7 202.7h.1M253.8 202.7h.1"/>
<path d="M253.9 202.7h.1M254 202.7h.2M254.2 202.7h.1M254.3 202.7h.1M254.4 202.7h.1M254.5 202.7h.1M254.6 202.7h.1M254.7 202.7h.2M254.9 202.7h.1M255 202.7h.1M255.1 202.7h.1M255.2 202.7h.1"/>
<path d="M255.3 202.7h.1M255.4 202.7h.1M255.5 202.7h.1M255.6 202.7h.1M255.7 202.7h.1M255.8 202.7h.1M255.9 202.7h.1M256 202.7h.1M256.1 202.7h.1M256.2 202.7h.1M256.3 202.7h.1M256.4 202.7h.1"/>
<path d="M256.5 202.7h.1M256.6 202.7h.1M256.7 202.7h.1M256.8 202.7h.1M256.9 202.7h.1M257 202.7h.1M257.1 202.7h.1M257.2 202.7h.1M257.3 202.7h.1M257.4 202.7h.1M257.5 202.7v-15.4M257.5 202.7h.1"/>
<path d="M257.6 202.7h.1M257.7 202.7h.1M257.8 202.7h.1M257.9 202.7h.1M258 202.7h.1M258.1 202.7h.1M258.2 202.7h.1M258.6 202.7v-15.4"/>
</g>
<text font-size="4.3" x="15" y="18">CLASS 02 / PEGBOARD PLIERS HOLDER</text>
<text font-size="3.6" x="357" y="280">02 / 04</text>
<g font-size="3.4">
<text x="388.4" y="17">REVIEW A</text>
<text x="15" y="26">02 PART 1 / FENCE</text>
</g>
<g font-size="2.8">
<text x="45.9" y="82">36.40</text>
<text x="89.5" y="113.1">58.00</text>
<text x="45.9" y="195">11.40</text>
<text x="201.4" y="195">11.40</text>
<text x="89.5" y="209.2">58.00</text>
<text x="230.5" y="209.2">36.40</text>
<text x="230" y="280">THIRD ANGLE</text>
<text x="300" y="280">A3 / AS SHOWN</text>
</g>
<g font-size="2.7">
<text x="83.8" y="121.6">TOP</text>
<text x="91.6" y="121.6">/</text>
<text x="94.7" y="121.6">1.35:1</text>
<text x="310.3" y="131.9">ISO</text>
<text x="317.2" y="131.9">/</text>
<text x="320.2" y="131.9">1.25:1</text>
<text x="82" y="217.7">FRONT</text>
<text x="93.5" y="217.7">/</text>
<text x="96.5" y="217.7">1.35:1</text>
<text x="223.4" y="217.7">RIGHT</text>
<text x="234.1" y="217.7">/</text>
<text x="237.1" y="217.7">1.35:1</text>
<text x="13" y="272">SOURCE: FINAL PRINT STL / DIMENSIONS IN mm</text>
</g>
<text font-size="2.6" x="391.7" y="24">2026-11-23</text>
<g font-size="2.5">
<text x="302" y="174">Fence overall envelope: 58.00 x 36.40 x 11.40.</text>
<text x="302" y="182">Rectangular through opening: 5.00 x 4.80; see sheet 04.</text>
<text x="302" y="190">Straight side-wall thickness: 3.00 (29.00 - 26.00).</text>
<text x="13" y="279">Mesh-derived review drawing; not a Fusion associative drawing.</text>
</g>
<text font-size="2.4" x="13" y="285">Nominal dimensions shown. Printed-part tolerances are not assigned.</text>
<g font-size="2.3">
<text x="230" y="272">PROJECTION</text>
<text x="300" y="272">FORMAT / SCALE</text>
<text x="357" y="272">SHEET</text>
</g>
</svg>
